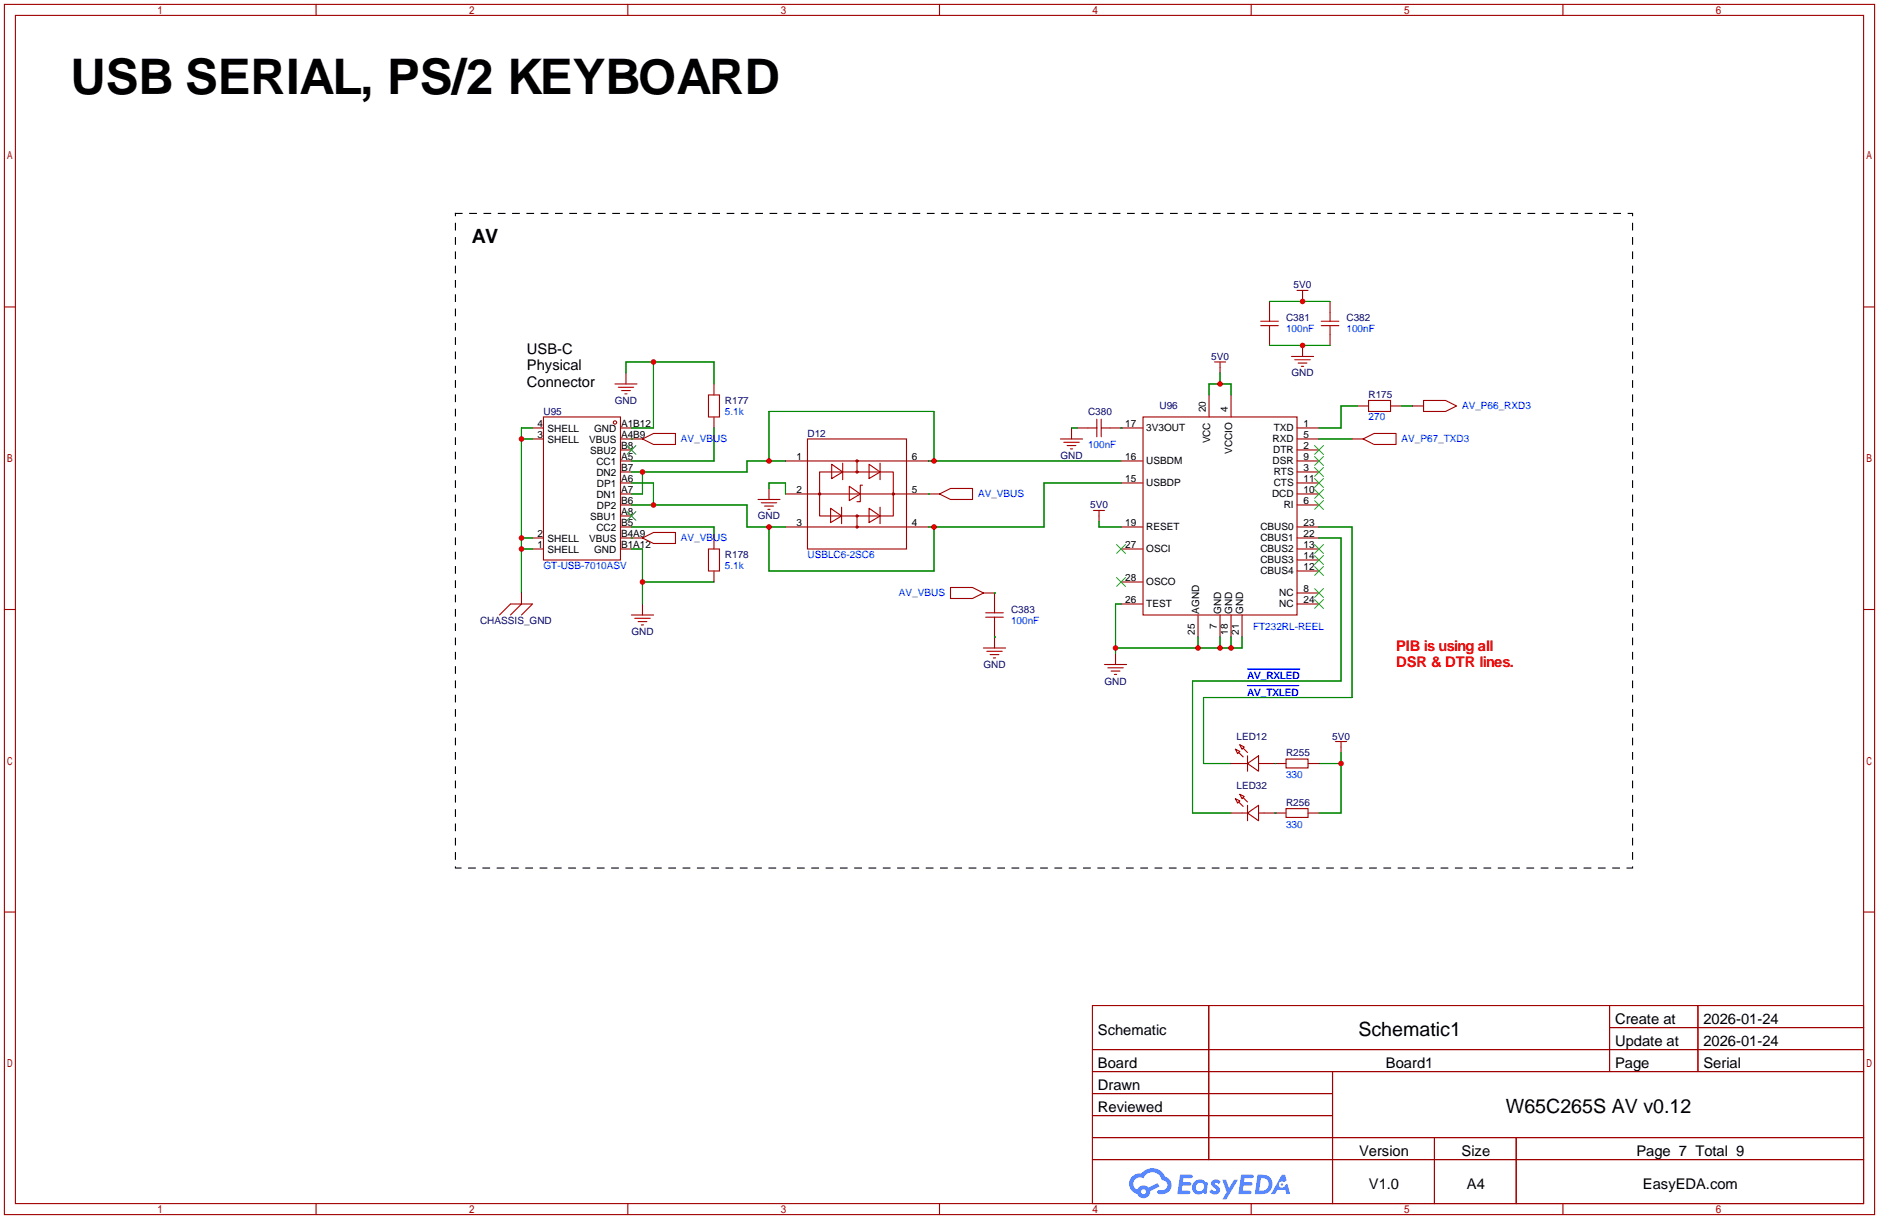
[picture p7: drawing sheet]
<svg xmlns="http://www.w3.org/2000/svg" width="434mm" height="281mm" viewBox="0 0 434 281" stroke-linecap="round" stroke-linejoin="round" font-family="sans-serif">
<g fill="none" stroke="#a10000" stroke-width=".25">
<path d="M1 1h431.8v279.4h-431.8zM3.6 3.6h426.7v274.3h-426.7zM73 1v2.6M144.9 1v2.6M216.9 1v2.6M288.9 1v2.6M360.8 1v2.6M1 70.9h2.6M430.3 70.9h2.5M1 140.7h2.6M430.3 140.7h2.5M1 210.6h2.6"/>
<path d="M430.3 210.6h2.5M252.2 232.2h178.1v45.7h-178.1zM279.1 232.2v35.5M371.6 232.2v15.2M371.6 237.2h58.7M392 232.2v15.2M252.2 242.3h178.1M252.2 247.4h178.1M252.2 252.5h55.5M252.2 257.6h55.5M307.7 247.4v30.5M73 277.9v2.5"/>
<path d="M144.9 277.9v2.5M216.9 277.9v2.5M252.2 262.6h178.1M252.2 267.7h178.1M288.9 277.9v2.5M331.2 262.6v15.3M350.1 262.6v15.3M360.8 277.9v2.5"/>
</g>
<g fill="#5487ff">
<path d="M280 272.6a1.3 1.3 0 0 1 1.8 .2l-.4 .7a.54 .54 0 0 0-.9-.3l.1 .2a1.28 1.28 0 0 1 .8 2 1.53 1.53 0 0 1-2.2-.2l.5-.6 .8 .4a.31 .31 0 0 0 .4-.3 .31 .31 0 0 0-.3-.3 1.12 1.12 0 0 1-.6-1.8z"/>
<path d="M282.2 272.4h.9l.6 1.9 1.2-1.9h.9l-2.7 4.5h-.9l1-1.7z"/>
<path d="M272.5 271.2h2.2a.46 .46 0 0 1 .5 .1 .46 .46 0 0 1 .1 .5l-.3 .2h-1.8l-.1 .9h1.6a.4 .4 0 0 1 .4 .5 .4 .4 0 0 1-.4 .3h-1.7l-.2 1.2h1.4a.46 .46 0 0 1 .5 .1 .46 .46 0 0 1 .1 .5l-.3 .2h-2.7z"/>
<path d="M286.6 271.2h2.2a.47 .47 0 0 1 .5 .1 .47 .47 0 0 1 .1 .5l-.3 .2h-1.8l-.1 .9h1.6a.4 .4 0 0 1 .4 .5 .4 .4 0 0 1-.4 .3h-1.7l-.2 1.2h1.4a.46 .46 0 0 1 .5 .1 .46 .46 0 0 1 .1 .5l-.3 .2h-2.7z"/>
<path d="M296 271.2h.7l.4 1.4-.7 .3a.75 .75 0 0 0-1.1 .3 .75 .75 0 0 0 .5 1 .75 .75 0 0 0 .9-.6l.5-.3 .7 2.4h-.9l-.2-1h-1.9l-.5 1h-.9z"/>
<path d="M290.4 271.2l-.7 4.5h1.5a2.27 2.27 0 0 0 2.6-2.3 2.27 2.27 0 0 0-2.7-2.2zM291.1 272a1.5 1.5 0 0 1 1.8 1.5 1.5 1.5 0 0 1-1.9 1.4h-.3z"/>
<path d="M275.8 272.8a1.6 1.6 0 0 0-.3 2.3 1.6 1.6 0 0 0 2.3 .2l.8 .4 .3-2.5-.2-.3h-.5a1.58 1.58 0 0 0-2.4-.1zM276.4 273.4a.99 .99 0 0 1 1.6 .5 .99 .99 0 0 1-1.3 1.1 .98 .98 0 0 1-.3-1.6z"/>
<path d="M261.4 271.6a2.37 2.37 0 0 0 1.2 4 1.54 1.54 0 0 0 1.7 1 1.54 1.54 0 0 0 1.3-1.6l2.1-1.1-.5-.8-2 1.1a1.57 1.57 0 0 0-2.6 .5 1.5 1.5 0 0 1-.8-2.1 1.5 1.5 0 0 1 2.2-.6 2.23 2.23 0 0 1 2.3-1.4 2.23 2.23 0 0 1 2 1.9 1.16 1.16 0 0 1 1.2 1 1.16 1.16 0 0 1-1.1 1.3h-.6a.47 .47 0 0 0-.6 .4 .47 .47 0 0 0 .4 .5 2.14 2.14 0 0 0 2.7-1.3 2.14 2.14 0 0 0-1.3-2.8 3.2 3.2 0 0 0-5.5-.7l-1.1 .1zM263.4 275.2a.6 .6 0 0 1 1.2 0 .6 .6 0 0 1-1.2 0z"/>
<circle cx="296" cy="273.5" r=".28"/>
</g>
<g fill="none" stroke="#a10000" stroke-width=".25">
<path d="M291.1 75.2h4M291.1 74.2h4M293.1 69.6v4.6M293.1 75.2v4.6M299.5 67.1h2.5M300.7 67.1v2.5M300.7 79.8v2.5M305.1 75.2h4M305.1 74.2h4M307.1 69.6v4.6M307.1 75.2v4.6M122.9 98.8h2.6"/>
<path d="M125.5 96.3h17.8v33h-17.8zM142 88.6h5.1M142.7 89.4h3.6M143.3 98.8h2.5M143.5 90.2h2M144.3 90.9h.5M144.5 86.1v2.5M163.6 91.2h2.5v5.1h-2.5zM164.8 88.6v2.6M164.8 96.3v2.5M247.4 98.8v2.5M248.7 98.8h4.5"/>
<path d="M253.2 96.8v4M254.3 98.8h9.6M254.3 96.8v4M263.9 96.3h35.6v45.7h-35.6zM279.1 91.2v5.1M280.4 83.6h2.6M281.7 83.6v2.5M284.2 91.2v5.1M298.2 82.3h5.1M299 83.1h3.5M299.5 98.8h5M299.7 83.8h2.1"/>
<path d="M300.5 84.6h.5M313.4 93.7h2.6M316 92.5h5.1v2.5h-5.1zM321.1 93.7h2.5M326.1 93.7h2.6M328.7 92.5h5.1l2.5 1.2-2.5 1.3h-5.1zM122.9 101.3h2.6M143.3 101.3h5M143.3 119.1h2.5M143.3 116.6h2.5M143.3 114h2.5M143.3 111.5h2.5"/>
<path d="M143.3 109h2.5M143.3 106.4h2.5M143.3 103.9h2.5M148.3 101.3l2.6-1.2h5.1v2.5h-5.1zM175 115.3h5.1M175.8 116.1h3.5M176.5 116.8h2.1M177.3 117.6h.5M177.5 112.8v2.5M181.4 114h35.5M181.4 106.4h33M186.4 101.3h22.9v25.4h-22.9z"/>
<path d="M189.2 109h17v10.1h-17zM191.8 117.3l2.5 1.8-2.5 1.5zM192 107.2l2.6 1.8-2.6 1.5zM194.3 117.1v3.8M194.6 106.9v3.8M196.1 112.3l2.5 1.7-2.5 1.6zM197.9 106.4v2.6M197.9 119.1v2.6M199.1 112h-.5v3.8h-.7M200.7 107.2l2.5 1.8-2.5 1.5zM200.7 117.3l2.5 1.8-2.5 1.5zM203.2 106.9v3.8"/>
<path d="M203.2 117.1v3.8M216.9 114l2.6-1.2h5v2.5h-5zM244.9 101.3h5M245.6 102.1h3.6M246.4 102.9h2M247.1 103.6h.5M252.5 117.9h2.5M253.7 117.9v2.5M258.8 111.5h5.1M258.8 106.4h5.1M299.5 101.3h5M299.5 116.6h5"/>
<path d="M299.5 114h5M299.5 111.5h5M299.5 109h5M299.5 106.4h5M299.5 103.9h5M312.2 101.3h2.5M314.7 101.3l2.5-1.2h5.1v2.5h-5.1zM120.4 136.9v2.5l-2.5 2.6M122.9 124.2h2.6M122.9 126.7h2.6M143.3 124.2h5M143.3 126.7h2.5"/>
<path d="M143.3 121.7h2.5M148.3 124.2l2.6-1.3h5.1v2.6h-5.1zM148.3 139.4v2.6M163.6 126.7h2.5v5.1h-2.5zM164.8 124.2v2.5M164.8 131.8v2.6M181.4 121.7h33M219.5 135.6h5l2.6 1.3-2.6 1.3h-5zM227.1 136.9h2.5v4.6M258.8 126.7h5.1M258.8 121.7h5.1M258.8 139.4h5.1"/>
<path d="M258.8 134.4h5.1M299.5 124.2h5M299.5 126.7h5M299.5 121.7h5M299.5 139.4h5M299.5 136.9h5M299.5 131.8h5M299.5 129.3h5M115.3 142l2.6-2.6h5l-2.5 2.6M145.8 142h5.1M146.6 142.7h3.5M147.3 143.5h2.1"/>
<path d="M148.1 144.3h.5M227.1 149.6h5.1M227.6 142.5h4M227.6 141.5h4M227.8 150.4h3.6M228.6 151.1h2M229.4 151.9h.5M229.6 142.5v7.1M255 153.4h5.1M255.8 154.2h3.5M256.5 154.9h2.1M257.3 155.7h.5"/>
<path d="M257.6 150.9v2.5M276.6 142v5.1M281.7 142v5.1M284.2 142v5.1M286.8 142v5.1M284.2 176.3h3.8M285.2 173l1.1 .5-.5 .5zM286 173.7l1 1.1M286.3 172l1 .5-.5 .5zM287 172.7l1 1M288 176.3l2.6-1.8v3.6zM288 174.5v3.6"/>
<path d="M290.6 176.3h6.3M296.9 175.3h5.1v2h-5.1zM302 176.3h2.5M308.4 171.2h2.5M309.6 171.2v2.5M284.2 187.7h3.8M285.2 184.4l1.1 .5-.5 .5zM286 185.2l1 1M286.3 183.4l1 .5-.5 .5zM287 184.1l1 1.1M288 187.7l2.6-1.8v3.6zM288 185.9v3.6"/>
<path d="M290.6 187.7h6.3M296.9 186.7h5.1v2h-5.1zM302 187.7h2.5"/>
<circle cx="142" cy="97.5" r=".38"/>
<circle cx="189.2" cy="114" r=".25"/>
<circle cx="197.9" cy="106.4" r=".25"/>
<circle cx="197.9" cy="119.1" r=".25"/>
<circle cx="197.9" cy="109" r=".25"/>
<circle cx="206.2" cy="114" r=".25"/>
<circle cx="197.9" cy="121.7" r=".25"/>
</g>
<g fill="none" stroke="#3c3" stroke-width=".25">
<path d="M144.8 118.1l2 2M144.8 102.9l2 2M146.8 118.1l-2 2M146.8 102.9l-2 2M303.5 115.6l2.1 2M303.5 105.4l2.1 2M303.5 113l2.1 2.1M303.5 110.5l2.1 2M303.5 102.9l2.1 2M303.5 107.9l2.1 2.1M305.6 115.6l-2.1 2M305.6 105.4l-2.1 2"/>
<path d="M305.6 113l-2.1 2.1M305.6 110.5l-2.1 2M305.6 102.9l-2.1 2M305.6 107.9l-2.1 2.1M257.8 125.7l2 2.1M257.8 133.3l2 2.1M259.8 125.7l-2 2.1M259.8 133.3l-2 2.1M303.5 138.4l2.1 2.1M303.5 135.9l2.1 2M303.5 130.8l2.1 2M303.5 125.7l2.1 2.1"/>
<path d="M303.5 128.3l2.1 2M305.6 138.4l-2.1 2.1M305.6 135.9l-2.1 2M305.6 130.8l-2.1 2M305.6 125.7l-2.1 2.1M305.6 128.3l-2.1 2"/>
</g>
<g fill="none" stroke="#008700" stroke-width=".25">
<path d="M293.1 79.8h14M293.1 69.6h14M122.9 98.8h-2.5v38.1M144.5 86.1v-2.5h20.3v5M150.9 83.6v15.2h-5.1M164.8 98.8v7.6h-19M247.4 98.8h1.3M258.8 98.8h.1M279.1 91.2v-2.6h5.1v2.6M281.7 86.1v2.5M313.4 93.7h-3.8v5.1h-5.1M323.6 93.7h2.5"/>
<path d="M120.4 101.3h2.5M145.8 101.3h.1M145.8 116.6h26.7v5.1h8.9M145.8 111.5h5.1v5.1M148.3 109v5h-2.5M177.5 106.4v-11.4h38.1v11.4M177.5 112.8v-1.3h3.9v2.5M181.4 106.4h-8.9v2.6h-26.7M214.4 114h.1M214.4 106.4h44.4M258.8 111.5h-17.8v10.2h-26.6M304.5 101.3h7.7"/>
<path d="M120.4 126.7h2.5M120.4 124.2h2.5M145.8 124.2h.1M145.8 126.7h2.5v12.7M145.8 121.7h19v2.5M148.3 134.4h16.5M177.5 121.7v10.1h38.1v-10.1M229.6 136.9h.1M253.7 120.4v1.3h5.1M258.8 139.4h-1.2v11.5M304.5 124.2h5.1v33h-34.3v30.5h8.9M304.5 121.7h7.7v39.3h-34.3v15.3h6.3"/>
<path d="M229.6 147.1h.1M276.6 147.1v2.5M281.7 147.1v2.5M284.2 147.1v2.5M286.8 147.1v2.5h-29.2M294.4 176.3h.1M304.5 176.3h5.1M309.6 173.7v14h-5.1M294.4 187.7h.1"/>
</g>
<path d="M105.2 49.3h271.7v151.1h-271.7z" fill="none" stroke="#000" stroke-width=".25" stroke-dasharray="1.5 1.8"/>
<path d="M288 158.3h11.8M288 154.5h12.1" fill="none" stroke="#00f" stroke-width=".23"/>
<g fill="#c00">
<circle cx="148.3" cy="109" r=".63"/>
<circle cx="177.5" cy="106.4" r=".63"/>
<circle cx="215.6" cy="106.4" r=".63"/>
<circle cx="120.4" cy="101.3" r=".63"/>
<circle cx="120.4" cy="124.2" r=".63"/>
<circle cx="120.4" cy="126.7" r=".63"/>
<circle cx="150.9" cy="83.6" r=".63"/>
<circle cx="257.6" cy="149.6" r=".63"/>
<circle cx="276.6" cy="149.6" r=".63"/>
<circle cx="281.7" cy="149.6" r=".63"/>
<circle cx="284.2" cy="149.6" r=".63"/>
<circle cx="281.7" cy="88.6" r=".63"/>
<circle cx="148.3" cy="134.4" r=".63"/>
<circle cx="300.7" cy="79.8" r=".63"/>
<circle cx="300.7" cy="69.6" r=".63"/>
<circle cx="150.9" cy="116.6" r=".63"/>
<circle cx="177.5" cy="121.7" r=".63"/>
<circle cx="215.6" cy="121.7" r=".63"/>
<circle cx="309.6" cy="176.3" r=".63"/>
</g>
<text font-size="11.3" x="16.3" y="21.6">USB SERIAL, PS/2 KEYBOARD</text>
<g font-size="4.5">
<text x="109" y="56">AV</text>
<text x="313.6" y="239.2">Schematic1</text>
<text x="347.7" y="257">W65C265S AV v0.12</text>
</g>
<g font-size="3.4">
<text x="121.7" y="81.6">USB-C</text>
<text x="121.7" y="85.4">Physical</text>
<text x="121.7" y="89.2">Connector</text>
<text x="253.5" y="238.9">Schematic</text>
<text x="372.9" y="236.4">Create at</text>
<text x="393.3" y="236.4">2026-01-24</text>
<text x="372.9" y="241.4">Update at</text>
<text x="393.3" y="241.4">2026-01-24</text>
<text x="253.5" y="246.5">Board</text>
<text x="253.5" y="251.6">Drawn</text>
<text x="320" y="246.5">Board1</text>
<text x="372.9" y="246.5">Page</text>
<text x="393.3" y="246.5">Serial</text>
<text x="253.5" y="256.7">Reviewed</text>
<text x="313.8" y="266.8">Version</text>
<text x="337.4" y="266.8">Size</text>
<text x="377.8" y="266.8">Page 7 Total 9</text>
<text x="316.1" y="274.5">V1.0</text>
<text x="338.7" y="274.5">A4</text>
<text x="379.3" y="274.5">EasyEDA.com</text>
</g>
<g font-size="3.4" fill="#f00">
<text x="322.3" y="150.2">PIB is using all</text>
<text x="322.3" y="154">DSR &amp; DTR lines.</text>
</g>
<g font-size="2.3" fill="#000080">
<text x="298.7" y="66.6">5V0</text>
<text x="296.9" y="74.2">C381</text>
<text x="310.9" y="74.2">C382</text>
<text x="279.6" y="83.1">5V0</text>
<text x="298.2" y="86.9">GND</text>
<text x="125.5" y="95.8">U95</text>
<text x="142" y="93.3">GND</text>
<text x="167.4" y="93.3">R177</text>
<text x="251.2" y="95.8">C380</text>
<text x="267.7" y="94.5">U96</text>
<text x="316" y="92">R175</text>
<text x="186.4" y="100.9">D12</text>
<text x="244.8" y="106">GND</text>
<text x="175" y="119.9">GND</text>
<text x="251.7" y="117.4">5V0</text>
<text x="167.4" y="128.8">R178</text>
<text x="233.4" y="141.5">C383</text>
<text x="110.8" y="144.1">CHASSIS_GND</text>
<text x="145.8" y="146.6">GND</text>
<text x="227.1" y="154.2">GND</text>
<text x="255" y="158">GND</text>
<text x="285.5" y="170.7">LED12</text>
<text x="307.6" y="170.7">5V0</text>
<text x="296.9" y="174.5">R255</text>
<text x="285.5" y="182.2">LED32</text>
<text x="296.9" y="186">R256</text>
</g>
<g font-size="2.3" fill="#00f">
<text x="296.9" y="76.8">100nF</text>
<text x="310.9" y="76.8">100nF</text>
<text x="167.4" y="95.8">5.1k</text>
<text x="337.6" y="94.5">AV_P66_RXD3</text>
<text x="316" y="97.1">270</text>
<text x="157.2" y="102.2">AV_VBUS</text>
<text x="251.2" y="103.4">100nF</text>
<text x="323.6" y="102.2">AV_P67_TXD3</text>
<text x="225.8" y="114.9">AV_VBUS</text>
<text x="157.2" y="125">AV_VBUS</text>
<text x="125.5" y="131.4">GT-USB-7010ASV</text>
<text x="167.4" y="131.4">5.1k</text>
<text x="186.4" y="128.8">USBLC6-2SC6</text>
<text x="207.5" y="137.7">AV_VBUS</text>
<text x="233.4" y="144.1">100nF</text>
<text x="289.3" y="145.3">FT232RL-REEL</text>
<text x="288" y="160.6">AV_TXLED</text>
<text x="288" y="156.8">AV_RXLED</text>
<text x="296.9" y="179.6">330</text>
<text x="296.9" y="191.1">330</text>
</g>
<g font-size="2.3">
<text x="278.4" y="95.2" transform="rotate(-90 278.4 95.2)">20</text>
<text x="283.5" y="95.2" transform="rotate(-90 283.5 95.2)">4</text>
<text x="124.1" y="98.6">4</text>
<text x="124.1" y="101.1">3</text>
<text x="126.4" y="99.8">SHELL</text>
<text x="137.2" y="99.8">GND</text>
<text x="143.4" y="101.1">A4B9</text>
<text x="143.4" y="98.6">A1B12</text>
<text x="259.8" y="98.6">17</text>
<text x="264.7" y="99.6">3V3OUT</text>
<text x="294.1" y="99.6">TXD</text>
<text x="301" y="101.1">5</text>
<text x="301" y="98.6">1</text>
<text x="126.4" y="102.4">SHELL</text>
<text x="136" y="102.4">VBUS</text>
<text x="136.3" y="104.9">SBU2</text>
<text x="137.7" y="107.5">CC1</text>
<text x="143.4" y="106.2">A5</text>
<text x="143.4" y="103.7">B8</text>
<text x="183.9" y="106.2">1</text>
<text x="210.6" y="106.2">6</text>
<text x="259.8" y="106.2">16</text>
<text x="264.7" y="107.2">USBDM</text>
<text x="279.4" y="102.4" transform="rotate(-90 279.4 102.4)">VCC</text>
<text x="284.5" y="104.8" transform="rotate(-90 284.5 104.8)">VCCIO</text>
<text x="293.8" y="102.1">RXD</text>
<text x="293.8" y="107.2">DSR</text>
<text x="294" y="104.7">DTR</text>
<text x="301" y="106.2">9</text>
<text x="301" y="103.7">2</text>
<text x="137.7" y="110">DN2</text>
<text x="137.8" y="112.5">DP1</text>
<text x="143.4" y="113.8">A7</text>
<text x="143.4" y="111.3">A6</text>
<text x="143.4" y="108.7">B7</text>
<text x="183.9" y="113.8">2</text>
<text x="210.6" y="113.8">5</text>
<text x="259.8" y="111.3">15</text>
<text x="264.7" y="112.3">USBDP</text>
<text x="294.1" y="112.3">CTS</text>
<text x="294.1" y="109.8">RTS</text>
<text x="301" y="113.8">10</text>
<text x="301" y="111.3">11</text>
<text x="301" y="108.7">3</text>
<text x="137.7" y="115.1">DN1</text>
<text x="137.8" y="117.6">DP2</text>
<text x="143.4" y="118.9">A8</text>
<text x="143.4" y="116.4">B6</text>
<text x="293.7" y="114.8">DCD</text>
<text x="296.4" y="117.4">RI</text>
<text x="301" y="116.4">6</text>
<text x="124.1" y="124">2</text>
<text x="126.4" y="125.2">SHELL</text>
<text x="136" y="125.2">VBUS</text>
<text x="136.3" y="120.2">SBU1</text>
<text x="137.7" y="122.7">CC2</text>
<text x="143.4" y="124">B4A9</text>
<text x="143.4" y="121.4">B5</text>
<text x="183.9" y="121.4">3</text>
<text x="210.6" y="121.4">4</text>
<text x="259.8" y="121.4">19</text>
<text x="264.7" y="122.5">RESET</text>
<text x="291" y="125">CBUS1</text>
<text x="291" y="122.5">CBUS0</text>
<text x="301" y="124">22</text>
<text x="301" y="121.4">23</text>
<text x="124.1" y="126.5">1</text>
<text x="126.4" y="127.8">SHELL</text>
<text x="137.2" y="127.8">GND</text>
<text x="143.4" y="126.5">B1A12</text>
<text x="259.8" y="126.5">27</text>
<text x="264.7" y="127.5">OSCI</text>
<text x="291" y="127.5">CBUS2</text>
<text x="291" y="130.1">CBUS3</text>
<text x="301" y="131.6">12</text>
<text x="301" y="126.5">13</text>
<text x="301" y="129.1">14</text>
<text x="259.8" y="134.1">28</text>
<text x="264.7" y="135.2">OSCO</text>
<text x="291" y="132.6">CBUS4</text>
<text x="295.4" y="137.7">NC</text>
<text x="301" y="136.7">8</text>
<text x="259.8" y="139.2">26</text>
<text x="264.7" y="140.2">TEST</text>
<text x="276.9" y="141.7" transform="rotate(-90 276.9 141.7)">AGND</text>
<text x="282" y="141.7" transform="rotate(-90 282 141.7)">GND</text>
<text x="284.5" y="141.7" transform="rotate(-90 284.5 141.7)">GND</text>
<text x="287.1" y="141.7" transform="rotate(-90 287.1 141.7)">GND</text>
<text x="295.4" y="140.2">NC</text>
<text x="301" y="139.2">24</text>
<text x="275.9" y="146.6" transform="rotate(-90 275.9 146.6)">25</text>
<text x="281" y="145.3" transform="rotate(-90 281 145.3)">7</text>
<text x="283.5" y="146.6" transform="rotate(-90 283.5 146.6)">18</text>
<text x="286" y="146.6" transform="rotate(-90 286 146.6)">21</text>
</g>
</svg>
